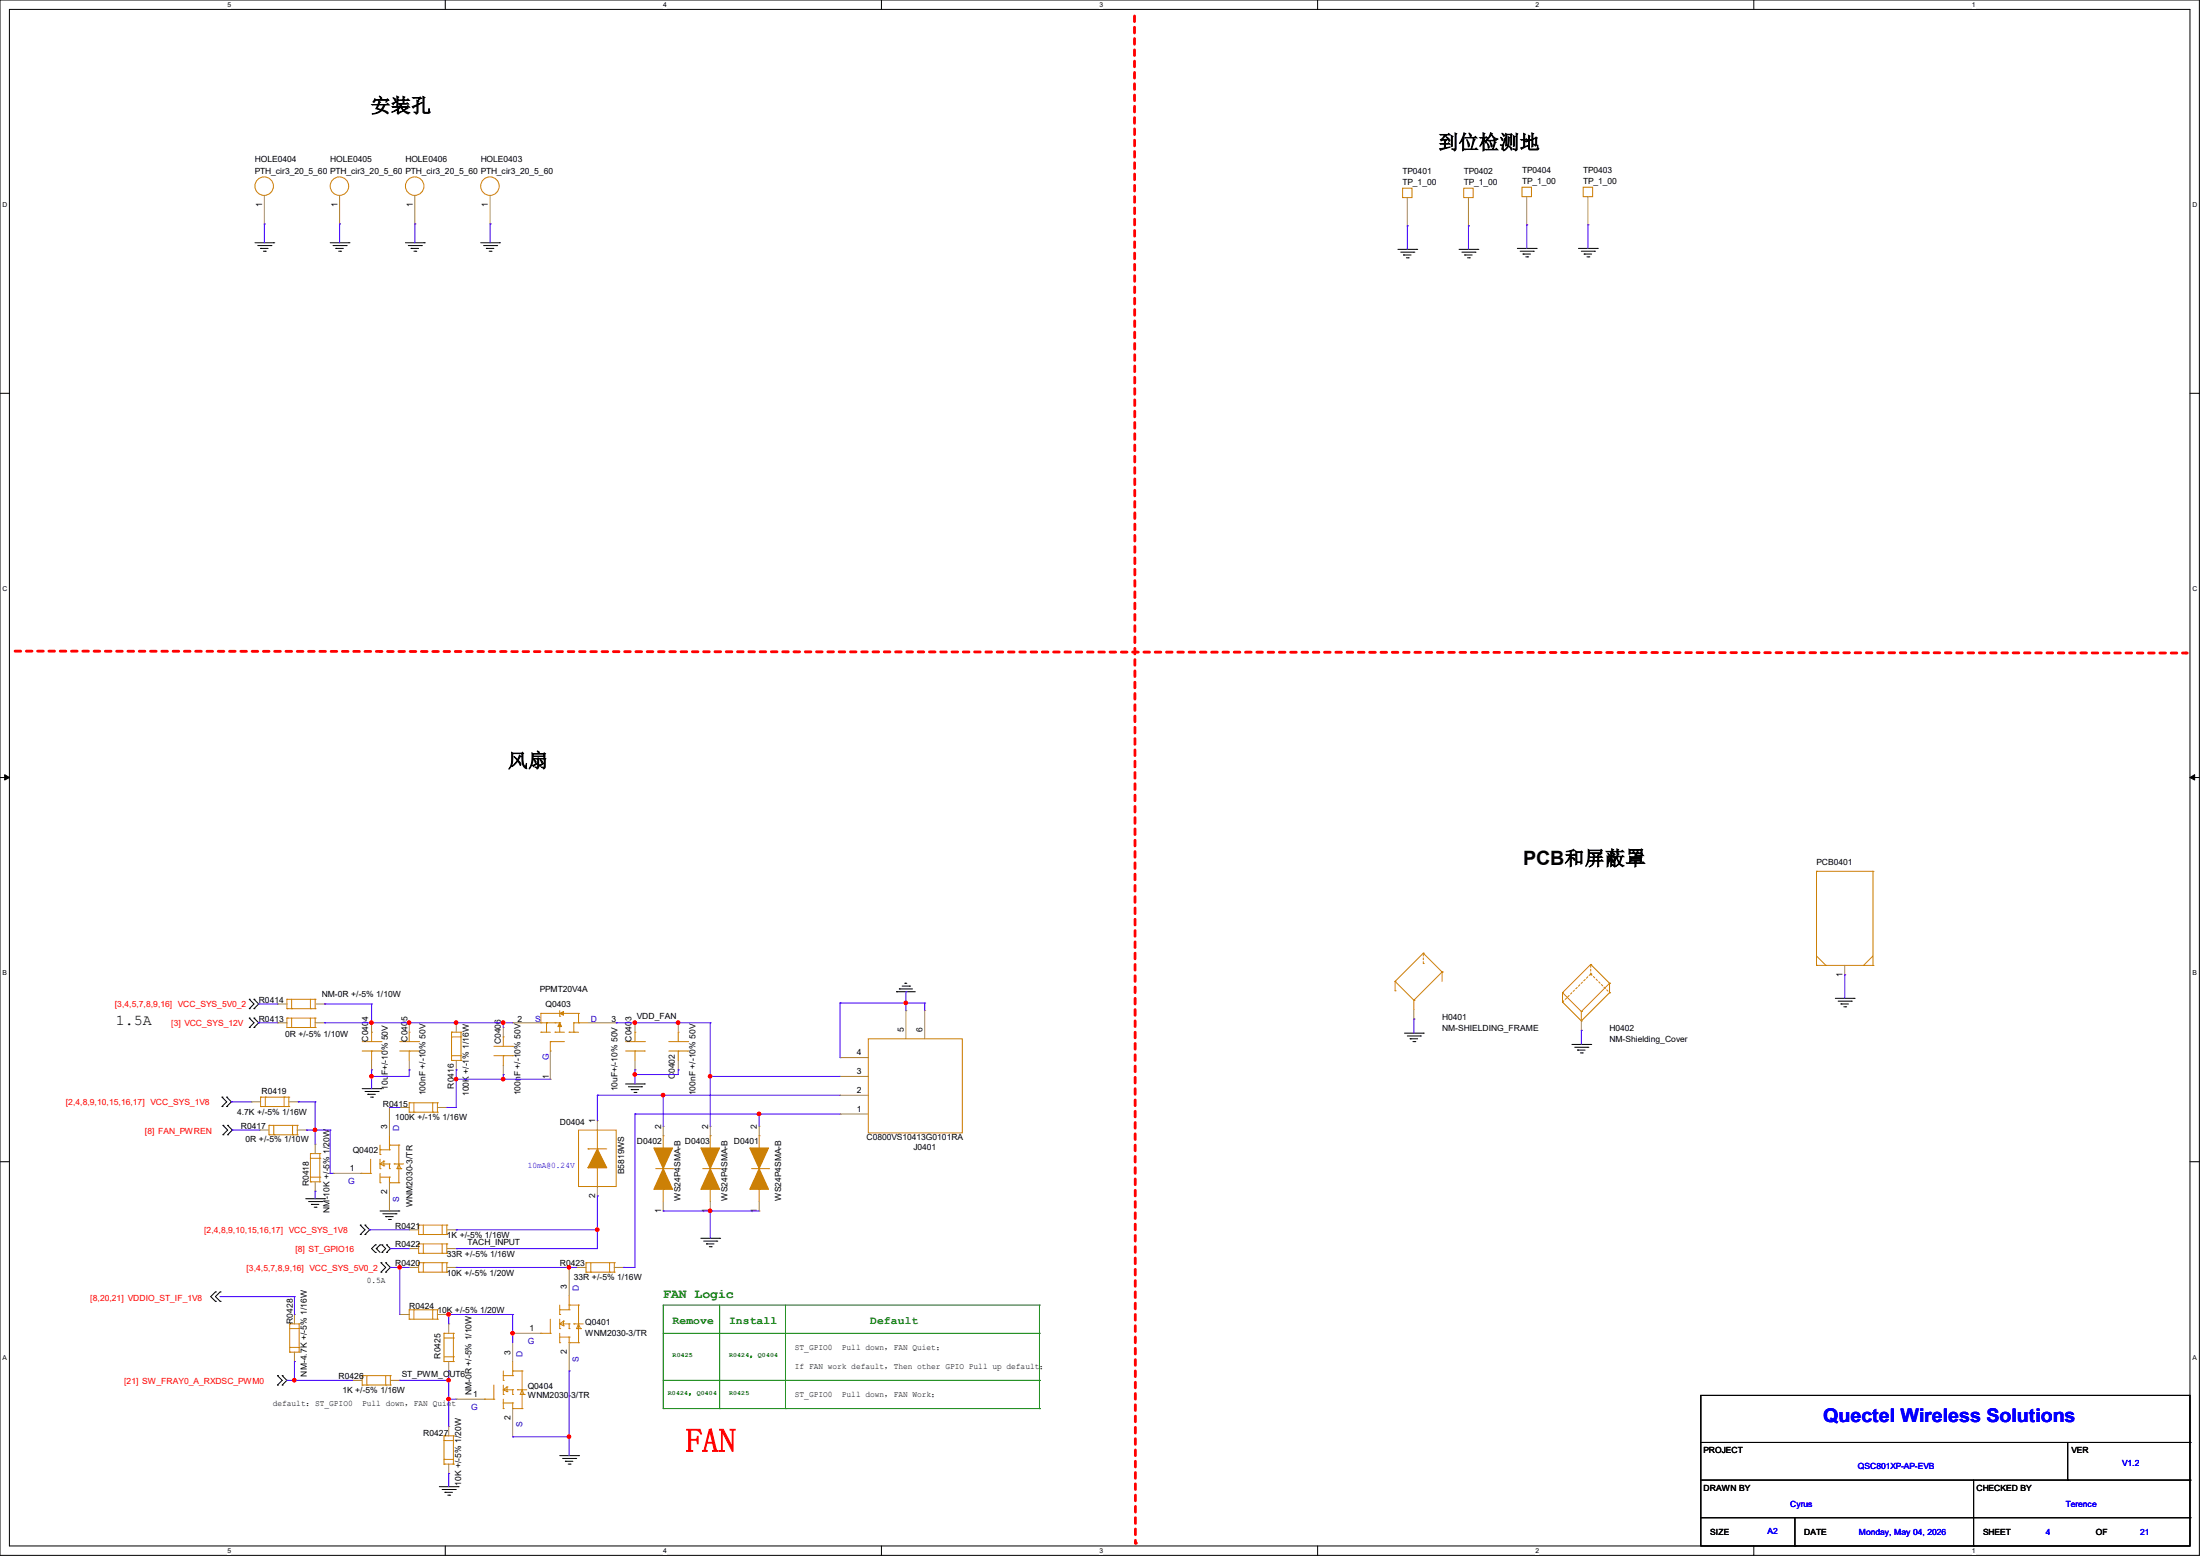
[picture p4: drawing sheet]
<svg xmlns="http://www.w3.org/2000/svg" width="297mm" height="210mm" viewBox="0 0 297 210" stroke-linecap="round" stroke-linejoin="round" font-family="sans-serif">
<path d="M0 0h296.9v209.9h-296.9zM1.3 1.3h294.4v207.4h-294.4z" fill="none" stroke="#000" stroke-width=".14"/>
<g fill="#fff">
<path d="M30.7 .1h.5v1h-.5z"/>
<path d="M30.7 208.8h.5v1h-.5z"/>
</g>
<path d="M60.1 0v1.3M60.1 208.7v1.2" fill="none" stroke="#000" stroke-width=".14"/>
<g fill="#fff">
<path d="M89.5 .1h.5v1h-.5z"/>
<path d="M89.5 208.8h.5v1h-.5z"/>
</g>
<path d="M119 0v1.3M119 208.7v1.2" fill="none" stroke="#000" stroke-width=".14"/>
<g fill="#fff">
<path d="M148.4 .1h.5v1h-.5z"/>
<path d="M148.4 208.8h.5v1h-.5z"/>
</g>
<path d="M177.9 0v1.3M177.9 208.7v1.2" fill="none" stroke="#000" stroke-width=".14"/>
<g fill="#fff">
<path d="M207.3 .1h.5v1h-.5z"/>
<path d="M207.3 208.8h.5v1h-.5z"/>
</g>
<path d="M236.8 0v1.3M236.8 208.7v1.2" fill="none" stroke="#000" stroke-width=".14"/>
<g fill="#fff">
<path d="M266.2 .1h.5v1h-.5z"/>
<path d="M266.2 208.8h.5v1h-.5z"/>
<path d="M.3 27.2h.7v1h-.7z"/>
<path d="M296 27.2h.6v1h-.6z"/>
<path d="M.3 79h.7v1h-.7z"/>
<path d="M296 79h.6v1h-.6z"/>
</g>
<path d="M0 53.1h1.3M295.7 53.1h1.2" fill="none" stroke="#000" stroke-width=".14"/>
<g fill="#fff">
<path d="M.3 130.9h.6v1h-.6z"/>
<path d="M296 130.9h.6v1h-.6z"/>
</g>
<path d="M0 104.9h1.3M295.7 104.9h1.2" fill="none" stroke="#000" stroke-width=".14"/>
<path d="M.6 104.6l.7 .3-.7 .4zM295.7 104.9l.6-.3v.7z" fill="#000" stroke="#000" stroke-width=".14"/>
<g fill="#fff">
<path d="M.3 182.7h.6v1h-.6z"/>
<path d="M296 182.7h.5v1h-.5z"/>
</g>
<path d="M0 156.8h1.3M295.7 156.8h1.2" fill="none" stroke="#000" stroke-width=".14"/>
<g fill="none" stroke="#008000" stroke-width=".14">
<path d="M89.5 180h50.8M97.2 176.1v14M106 176.1v14M140.3 176.1h.1M140.3 180h.1M140.3 176.1h-50.8v14M140.3 176.1v14M89.5 190.1h.1M89.5 186.3h50.8M89.5 190.1h50.8M97.2 190.1h.1M106 190.1h.1"/>
<path d="M140.3 190.1h.1M140.3 186.3h.1"/>
</g>
<path d="M153.2 2.2l.1 206.1" fill="none" stroke="#f00" stroke-width=".38" stroke-dasharray=".8 .8"/>
<circle cx="153.3" cy="208.3" r=".19" fill="#f00" stroke-dasharray=".8 .8"/>
<path d="M2 87.9l293.1 .2" fill="none" stroke="#f00" stroke-width=".38" stroke-dasharray=".8 .8"/>
<circle cx="295.1" cy="88.1" r=".19" fill="#f00" stroke-dasharray=".8 .8"/>
<g fill="none" stroke="#000" stroke-width=".14">
<path d="M34.4 32.8h2.6M34.8 33.1h1.8M35.2 33.5h.1M35.2 33.5h1M35.6 33.9h.2M35.8 33.9h.1M36.6 33.1h.1M37 32.8h.1M44.6 32.8h2.5M45 33.1h1.7M45.3 33.5h.1M45.3 33.5h1.1"/>
<path d="M45.7 33.9h.3M46 33.9h.1M46.7 33.1h.1M47.1 32.8h.1M54.7 32.8h2.6M55.1 33.1h1.8M55.5 33.5h.1M55.5 33.5h1M55.9 33.9h.2M56.1 33.9h.1M56.9 33.1h.1M57.3 32.8h.1"/>
<path d="M64.9 32.8h2.5M65.3 33.1h1.8M65.7 33.5h.1M65.7 33.5h1M66 33.9h.3M66.3 33.9h.1M67.1 33.1h.1M67.4 32.8h.1M188.7 33.7h2.6M189.1 34h1.8M189.5 34.4h.1M189.5 34.4h1"/>
<path d="M189.9 34.8h.2M190.1 34.8h.1M190.9 34h.1M191.3 33.7h.1M197 33.7h2.5M197.4 34h1.7M197.7 34.4h.1M197.7 34.4h1.1M198.1 34.8h.3M198.4 34.8h.1M199.1 34h.1M199.5 33.7h.1"/>
<path d="M204.9 33.5h2.5M205.2 33.9h1.8M205.6 34.3h.1M205.6 34.3h1M206 34.7h.2M206.2 34.7h.1M207 33.9h.1M207.4 33.5h.1M213.1 33.5h2.5M213.5 33.9h1.8M213.9 34.3h.1M213.9 34.3h1"/>
<path d="M214.2 34.7h.3M214.5 34.7h.1M215.3 33.9h.1M215.6 33.5h.1M33.7 137.4h.1M33.7 138.7h.1M33.7 134.9h.1M33.7 136.1h.1M33.7 137.4l.6 .6-.6 .7M33.7 134.9l.6 .6-.6 .6M34.3 138.7h.1M34.3 137.4h.1"/>
<path d="M34.3 136.1h.1M34.3 134.9h.1M34.3 137.4l.6 .6-.6 .7M34.3 134.9l.6 .6-.6 .6M121 133.9h.1M121 133.9h2.6M121.4 133.5h.1M121.4 133.5h1.8M121.8 133.1h1M122.2 132.7h.1M122.2 132.7h.2M122.8 133.1h.1"/>
<path d="M189.6 139.4h2.6M190 139.8h1.8M191.8 139.8h.1M192.2 139.4h.1M247.8 134.7h2.5M248.2 135.1h1.7M248.5 135.5h.1M248.5 135.5h1.1M248.9 135.9h.3M249.2 135.9h.1M249.9 135.1h.1M250.3 134.7h.1"/>
<path d="M30 148.1h.1M30 149.4h.1M30 148.1l.6 .6-.6 .7M30.1 151.9h.1M30.1 153.2h.1M30.1 151.9l.6 .6-.6 .7M30.6 149.4h.1M30.6 148.1h.1M30.6 148.1l.6 .6-.6 .7M30.7 153.2h.1M30.7 151.9h.1M30.7 151.9l.7 .6-.7 .7"/>
<path d="M48.9 146.9h2.5M49.3 147.3h1.8M49.7 147.7h.1M49.7 147.7h1M50 148.1h.3M50.3 148.1h.1M51.1 147.3h.1M51.4 146.9h.1M84.5 146.3h2.5M84.8 146.7h1.8M85.2 147.1h.1M85.2 147.1h1"/>
<path d="M85.6 147.4h.3M85.9 147.4h.1M86.6 146.7h.1M87 146.3h.1M190.4 140.2h.1M190.4 140.2h1M190.8 140.6h.2M191 140.6h.1M212.2 141h2.6M212.6 141.4h1.8M213 141.7h.1M213 141.7h1"/>
<path d="M213.4 142.1h.2M213.6 142.1h.1M214.4 141.4h.1M214.8 141h.1M29.1 174.4h.1M29.1 175.6h.1M29.1 174.4l-.7 .6 .7 .6M29.7 174.4h.1M29.7 175.6h.1M29.7 174.4l-.6 .6 .6 .6M41.3 161.8h2.5M41.7 162.2h1.7"/>
<path d="M42 162.6h.1M42 162.6h1.1M42.4 162.9h.3M42.7 162.9h.1M43.4 162.2h.1M43.8 161.8h.1M48.6 165.4h.1M48.6 166.6h.1M48.6 165.4l.7 .6-.7 .6M49.3 166.6h.1M49.3 165.4h.1M49.3 165.4l.6 .6-.6 .6"/>
<path d="M50.7 169h.1M50.7 168h.1M50.7 168l-.5 .5 .5 .5M50.8 168.5h.1M50.8 168.5l.5 .5M51.3 168h.1M51.3 163.4h2.5M51.3 168l-.5 .5M51.4 170.4h.1M51.4 171.7h.1M51.4 170.4l.7 .7-.7 .6M51.6 168h.1"/>
<path d="M51.6 169h.1M51.6 168l.5 .5-.5 .5M51.7 163.8h1.8M52.1 164.2h.1M52.1 171.7h.1M52.1 170.4h.1M52.1 164.2h1M52.1 170.4l.6 .7-.6 .6M52.2 168h.1M52.2 169h.1M52.2 168l.5 .5-.5 .5M52.5 164.6h.2"/>
<path d="M52.7 164.6h.1M53.5 163.8h.1M53.8 163.4h.1M94.6 167.1h2.6M95 167.5h1.8M95.4 167.9h.1M95.4 167.9h1M95.8 168.3h.2M96 168.3h.1M96.8 167.5h.1M97.2 167.1h.1M37.5 185.7h.1"/>
<path d="M37.5 186.9h.1M37.5 185.7l.6 .6-.6 .6M38.1 186.9h.1M38.1 185.7h.1M38.1 185.7l.6 .6-.6 .6M75.6 196.5h2.5M75.9 196.8h1.8M76.3 197.2h.1M76.3 197.2h1M76.7 197.6h.3M77 197.6h.1M77.7 196.8h.1"/>
<path d="M78.1 196.5h.1M229.6 188.3h66.1v20.4h-66.1zM229.6 194.7h66.1M229.6 199.8h66.1M266.4 199.8v8.9M279.1 199.8h.1M279.1 194.7v5.1M295.7 194.7h.1M295.7 199.8h.1M59.3 200.7h2.5M59.7 201h1.8M60.1 201.4h.1"/>
<path d="M60.1 201.4h1M60.5 201.8h.2M60.7 201.8h.1M61.5 201h.1M61.8 200.7h.1M229.6 204.9h66.1M242.3 208.7h.1M242.3 204.9v3.8M266.4 208.7h.1M295.7 204.9h.1"/>
</g>
<g fill="none" stroke="#cc8006" stroke-width=".14">
<path d="M189.4 25.4h1.2v1.3h-1.2zM197.6 25.4h1.3v1.3h-1.3zM205.5 25.3h1.3v1.2h-1.3zM213.7 25.3h1.3v1.2h-1.3zM245.2 117.6h.1M245.2 117.6v12.7M245.2 117.6h7.7M252.9 117.6h.1M252.9 117.6v12.7M38.7 136.1h.1M38.7 134.9h.1M38.7 138.7h.1"/>
<path d="M38.7 137.4h.1M38.7 134.9v1.2M38.7 137.4v1.3M38.7 136.1h3.8M38.7 134.9h3.8M38.7 138.7h3.8M38.7 137.4h3.8M39.4 136.1h.1M39.4 138.7h.1M39.4 134.9v1.2M39.4 137.4v1.3M41.9 136.1h.1"/>
<path d="M41.9 138.7h.1M41.9 134.9v1.2M41.9 137.4v1.3M42.5 136.1h.1M42.5 134.9h.1M42.5 138.7h.1M42.5 137.4h.1M42.5 134.9v1.2M42.5 137.4v1.3M50.2 139.3h.1M50.2 139.3v1.3M55.2 139.3h.1"/>
<path d="M55.2 139.3v1.3M61 139.3h.1M61 139.3h1.2M61 139.3v3.8M61 140h1.2M62.2 139.3h.1M62.2 140h.1M62.2 139.3v3.8M67.9 140h.1M67.9 140v1.2M73 139.3h.1M73 138h.1"/>
<path d="M73 136.8h.1M73 138h2.6M73 139.3h1.3M73 136.8v1.2M73 136.8h5.1M73.8 138h.1M73.8 138v1.3M74.9 138h.1M74.9 139.3h.1M74.9 139.3h1.3M75.6 138h.1M75.6 137.2h.1"/>
<path d="M75.6 136.4v.8M75.6 138v1.3M76.8 139.3h.1M76.8 139.3h1.3M77.5 138h.1M77.5 139.3h.1M77.5 138h1.9M77.5 138v1.3M78.1 136.8h.1M78.1 138h.1M78.1 136.8v1.2M85.7 139.3h.1"/>
<path d="M85.7 139.3v1.3M91.6 139.3h.1M91.6 139.3v1.3M188.3 132.5h.1M188.3 133.7h.1M188.3 132.5l2.6 2.5M188.3 132.5v1.2M190.9 135h.1M190.9 135v1.3M192.2 128.7h.1M192.2 128.7l-3.9 3.8M192.2 128.7l2.5 2.5"/>
<path d="M194.7 131.2h.1M194.7 131.2l-3.8 3.8M194.7 131.2v1.3M210.9 134h.1M210.9 135.3h.1M210.9 134l2.6 2.5M210.9 134v1.3M210.9 135.3l2.6 2.5M213.5 136.5h.1M213.5 137.8h.1M213.5 136.5v1.3M214.8 130.2h.1"/>
<path d="M214.8 130.2l-3.9 3.8M214.8 130.2l2.5 2.5M217.3 132.7h.1M217.3 134h.1M217.3 132.7l-3.8 3.8M217.3 134l-3.8 3.8M217.3 132.7v1.3M245.2 130.3h.1M245.2 130.3h7.7M245.2 129l1.3 1.3M246.5 130.3h.1M251.6 130.3h.1"/>
<path d="M252.9 130.3h.1M252.9 129l-1.3 1.3M35.2 148.1h.1M35.2 149.4h.1M35.2 148.1h3.8M35.2 148.1v1.3M35.2 149.4h3.8M35.8 148.1h.1M35.8 148.1v1.3M36.3 153.2h.1M36.3 151.9h.1M36.3 151.9v1.3"/>
<path d="M36.3 153.2h3.8M36.3 151.9h3.8M37 153.2h.1M37 151.9v1.3M38.4 148.1h.1M38.4 148.1v1.3M39 148.1h.1M39 149.4h.1M39 148.1v1.3M39.5 153.2h.1M39.5 151.9v1.3M40.1 153.2h.1"/>
<path d="M40.1 151.9h.1M40.1 151.9v1.3M41.9 155.7h.1M41.9 159.5h.1M41.9 155.7v3.8M41.9 158.9h1.3M41.9 159.5h1.3M41.9 155.7h1.3M41.9 156.3h1.3M43.2 159.5h.1M43.2 155.7h.1M43.2 158.9h.1"/>
<path d="M43.2 156.3h.1M43.2 155.7v3.8M48.8 158.4h.1M48.8 158.4h1.2M48.9 140.6h2.5M48.9 141.9h2.5M50 158.4h.1M50 156.5v1.9M50.2 141.9h.1M50.2 141.9v1.2M51.3 155.2h.1M51.3 155.8h.1"/>
<path d="M51.3 159.6h.1M51.3 157.7h.1M51.3 157.1h.1M51.3 157.1h1.3M51.3 155.2h1.3M51.3 154.6v1.2M51.3 156.5v1.2M51.3 158.4v1.2M51.3 158.9h1.3M51.3 157.1l.5 .3M51.4 141.9h.1M51.4 140.6h.1"/>
<path d="M51.8 157.4h.1M51.8 156.7h.1M51.8 156.7v.7M51.8 156.7l-.5 .4M52.6 155.2h.1M52.6 157.1h.1M52.6 157.7h.1M52.6 158.9h.1M52.6 159.6h.1M52.6 154.6h.1M52.6 153.3v1.9M52.6 157.1v.6"/>
<path d="M52.6 158.9v.7M52.6 159.6h1.2M52.6 154.6h1.2M53.2 157.1h.1M53.2 157.1h1.3M53.6 157.7h.1M53.6 157.7h.5M53.6 157.7l.2-.6 .3 .6M53.8 159.6h.1M53.8 154.6h.1M53.8 154.6v5M54 140.6h2.5"/>
<path d="M54 141.9h2.5M54.1 157.7h.1M55.2 150.1h.1M55.2 148.8h.1M55.2 141.9h.1M55.2 141.9v1.2M55.2 148.8v1.3M55.2 150.1h3.9M55.2 148.8h3.9M55.9 150.1h.1M55.9 148.8v1.3M56.5 141.9h.1"/>
<path d="M56.5 140.6h.1M58.4 150.1h.1M58.4 148.8v1.3M59.1 150.1h.1M59.1 148.8h.1M59.1 148.8v1.3M61 143.1h.1M61 142.5h1.2M61 143.1h1.2M62.2 143.1h.1M62.2 142.5h.1M66.7 142.5h2.5"/>
<path d="M66.7 141.2h2.5M67.9 142.5h.1M67.9 142.5v1.3M69.2 142.5h.1M69.2 141.2h.1M74.3 140.6h.1M74.3 141.9h.1M74.3 140.6h1.9M74.3 140.6v1.3M78.1 152.5h5.1v7.6h-5.1zM79.4 157.6h.1M79.4 155.1h.1"/>
<path d="M79.4 157.6h2.5M79.4 155.1h2.5M80.6 155.1h.1M80.6 152.5v2.6M80.6 157.6v2.5M84.5 140.6h2.5M84.5 141.9h2.5M85.7 141.9h.1M85.7 141.9v1.2M87 141.9h.1M87 140.6h.1M88.5 157.7h2.3"/>
<path d="M89.5 153.3h.1M89.5 153.3v1.6M90.3 140.6h2.5M90.3 141.9h2.5M90.8 157.7h.1M91.6 141.9h.1M91.6 141.9v1.2M92.8 141.9h.1M92.8 140.6h.1M94.9 157.7h2.3M95.9 153.3h.1M95.9 153.3v1.6"/>
<path d="M97.2 157.7h.1M101.5 157.7h2.3M102.5 153.3h.1M102.5 153.3v1.6M103.8 157.7h.1M117.2 140.2h12.7v12.7h-12.7zM39.1 178.7h.1M39.1 178.7h1.3M39.1 179.3h1.3M39.1 178.7v3.8M40.4 178.7h.1M40.4 179.3h.1"/>
<path d="M40.4 178.7v3.8M55.2 176.8h.1M55.2 178.1h.1M55.2 176.8h3.9M55.2 176.8v1.3M55.2 178.1h3.9M55.9 176.8h.1M55.9 176.8v1.3M56.5 169.2h.1M56.5 167.9h.1M56.5 170.4h.1M56.5 171.7h.1"/>
<path d="M56.5 166.6h.1M56.5 165.4h.1M56.5 165.4v1.2M56.5 167.9v1.3M56.5 170.4v1.3M56.5 169.2h3.8M56.5 167.9h3.8M56.5 170.4h3.8M56.5 171.7h3.8M56.5 166.6h3.8M56.5 165.4h3.8M57.1 169.2h.1"/>
<path d="M57.1 170.4h.1M57.1 166.6h.1M57.1 165.4v1.2M57.1 167.9v1.3M57.1 170.4v1.3M58.4 176.8h.1M58.4 176.8v1.3M59.1 176.8h.1M59.1 178.1h.1M59.1 176.8v1.3M59.7 169.2h.1M59.7 170.4h.1"/>
<path d="M59.7 166.6h.1M59.7 165.4v1.2M59.7 167.9v1.3M59.7 170.4v1.3M59.9 180h.1M59.9 180h1.3M59.9 180v3.8M60.3 169.2h.1M60.3 167.9h.1M60.3 170.4h.1M60.3 171.7h.1M60.3 166.6h.1"/>
<path d="M60.3 165.4h.1M60.3 165.4v1.2M60.3 167.9v1.3M60.3 170.4v1.3M61.2 180h.1M61.2 180v3.8M73 180h.1M73 180h1.3M74.3 180h.1M74.3 178.1v1.9M75.6 176.8h.1M75.6 177.4h.1"/>
<path d="M75.6 179.3h.1M75.6 178.7h.1M75.6 176.8h1.2M75.6 176.1v1.3M75.6 178.1v1.2M75.6 180v1.2M75.6 178.7h1.2M75.6 178.7l.5 .2M76.1 178.9h.1M76.1 178.3h.1M76.1 178.3v.6M76.1 178.3l-.5 .4"/>
<path d="M76.8 176.8h.1M76.8 178.7h.1M76.8 179.3h.1M76.8 176.1h.1M76.8 174.9v1.9M76.8 178.7v.6M76.8 176.1h1.3M77.5 178.7h.1M77.5 178.7h1.2M77.9 179.3h.1M77.9 179.3l.2-.6 .3 .6M77.9 179.3h.5"/>
<path d="M78.1 176.1h.1M78.1 176.1v5.1M78.4 179.3h.1M79.1 171.7h.1M79.1 170.4h.1M79.1 170.4h3.8M79.1 171.7h3.8M79.1 170.4v1.3M79.8 171.7h.1M79.8 170.4v1.3M80.6 160.1h.1M82.3 171.7h.1"/>
<path d="M82.3 170.4v1.3M82.9 171.7h.1M82.9 170.4h.1M82.9 170.4v1.3M89.5 160.5h.1M89.5 160.5v1.7M95.9 160.5h.1M95.9 160.5v1.7M102.5 160.5h.1M102.5 160.5v1.7M39.1 182.5h.1M39.1 182.5h1.3"/>
<path d="M39.1 181.9h1.3M40.4 182.5h.1M40.4 181.9h.1M48.9 186.9h.1M48.9 185.7h.1M48.9 185.7v1.2M48.9 186.9h3.8M48.9 185.7h3.8M49.5 186.9h.1M49.5 185.7v1.2M52.1 186.9h.1M52.1 185.7v1.2"/>
<path d="M52.7 186.9h.1M52.7 185.7h.1M52.7 185.7v1.2M59.9 183.8h.1M59.9 193.8h.1M59.9 197.6h.1M59.9 194.4h.1M59.9 197h.1M59.9 183.8h1.3M59.9 193.8v3.8M59.9 183.1h1.3M59.9 180.6h1.3"/>
<path d="M59.9 193.8h1.3M59.9 197.6h1.3M59.9 194.4h1.3M59.9 197h1.3M61.2 183.8h.1M61.2 183.1h.1M61.2 180.6h.1M61.2 197.6h.1M61.2 193.8h.1M61.2 193.8v3.8M65.4 188.8h.1M65.4 188.8h1.3"/>
<path d="M66.7 188.8h.1M66.7 186.9v1.9M67.9 185.7h.1M67.9 186.3h.1M67.9 190.1h.1M67.9 188.2h.1M67.9 187.6h.1M67.9 185v1.3M67.9 186.9v1.3M67.9 188.8v1.3M67.9 185.7h1.3M67.9 187.6h1.3"/>
<path d="M67.9 189.4h1.3M67.9 187.6l.6 .2M68.5 187.8h.1M68.5 187.2h.1M68.5 187.2v.6M68.5 187.2l-.6 .4M69.2 185.7h.1M69.2 187.6h.1M69.2 188.2h.1M69.2 189.4h.1M69.2 190.1h.1M69.2 185h.1"/>
<path d="M69.2 183.8v1.9M69.2 187.6v.6M69.2 189.4v.7M69.2 190.1h1.3M69.2 185h1.3M69.8 187.6h.1M69.8 187.6h1.3M70.2 188.2h.1M70.2 188.2l.3-.6 .2 .6M70.2 188.2h.5M70.5 190.1h.1M70.5 185h.1"/>
<path d="M70.5 185v5.1M70.7 188.2h.1M75.6 181.2h.1M75.6 180.5h1.2M76.8 180.5h.1M76.8 181.2h.1M76.8 180.5v.7M76.8 181.2h1.3M78.1 181.2h.1"/>
<circle cx="35.7" cy="25.1" r="1.25"/>
<circle cx="45.8" cy="25.1" r="1.25"/>
<circle cx="56" cy="25.1" r="1.25"/>
<circle cx="66.1" cy="25.1" r="1.25"/>
</g>
<path d="M192.2 128.8v1.2M192.2 130h.1M210.9 135.3l3.9-3.9M214.8 130.3v1.3M214.8 131.6h.1M214.8 131.4h.1M214.8 131.4l2.5 2.6M217.3 134h.1" fill="none" stroke="#cc8006" stroke-width=".14" stroke-dasharray=".3"/>
<g fill="none" stroke="#a84" stroke-width=".14">
<path d="M35.7 30.2h.1M35.7 26.4v3.8M45.8 30.2h.1M45.8 26.4v3.8M56 30.2h.1M56 26.4v3.8M66.2 30.2h.1M66.2 26.4v3.8M190 30.5h.1M190 26.7v3.8M198.2 30.5h.1M198.2 26.7v3.8"/>
<path d="M206.1 30.4h.1M206.1 26.5v3.9M214.4 30.4h.1M214.4 26.5v3.9M37.5 135.5h.1M37.5 138h.1M37.5 138h1.2M37.5 135.5h1.2M42.5 138h1.3M42.5 135.5h1.3M43.8 135.5h.1M43.8 138h.1"/>
<path d="M50.2 138h.1M50.2 138v1.3M55.2 138h.1M55.2 138v1.3M61.6 138h.1M61.6 138v1.3M67.9 138.7h.1M67.9 138.7v1.3M69.2 138h.1M69.2 138h3.8M79.4 138h3.8M83.2 138h.1"/>
<path d="M85.7 138h.1M85.7 138v1.3M91.6 138h.1M91.6 138v1.3M122.3 136.4h.1M122.3 136.4v3.8M124.8 136.4h.1M124.8 136.4v3.8M190.9 137.5h.1M190.9 136.3v1.2M213.5 139.1h.1M213.5 137.8v1.3"/>
<path d="M249 131.6h.1M249 130.3v1.3M33.9 148.7h.1M33.9 148.7h1.3M35.1 152.5h.1M35.1 152.5h1.2M39 148.7h1.3M40.1 152.5h1.3M40.3 148.7h.1M41.4 152.5h.1M42.5 154.4h.1M42.5 154.4v1.3"/>
<path d="M42.5 159.5v1.3M45 158.4h.1M45 158.4h3.8M50.2 144.4h.1M50.2 143.1v1.3M52.6 149.5h.1M52.6 149.5v3.8M52.6 159.6v3.8M54 149.5h.1M54 149.5h1.2M55.2 144.4h.1M55.2 143.1v1.3"/>
<path d="M59.1 149.5h1.2M60.3 149.5h.1M61.6 144.4h.1M61.6 143.1v1.3M67.9 145h.1M67.9 143.8v1.2M74.3 145.7h.1M74.3 141.9v3.8M80.6 151.3h.1M80.6 151.3v1.2M85.7 144.4h.1M85.7 143.1v1.3"/>
<path d="M89.5 152h.1M89.5 152v1.3M91.6 144.4h.1M91.6 143.1v1.3M95.9 152h.1M95.9 152v1.3M102.5 152h.1M102.5 152v1.3M113.4 150.4h.1M113.4 147.8h.1M113.4 145.3h.1M113.4 142.7h.1"/>
<path d="M113.4 150.4h3.8M113.4 147.8h3.8M113.4 145.3h3.8M113.4 142.7h3.8M39.8 177.4h.1M39.8 177.4v1.3M42.5 160.8h.1M52.6 163.4h.1M54 177.4h.1M54 177.4h1.2M55.2 168.5h.1M55.2 171.1h.1"/>
<path d="M55.2 166h.1M55.2 168.5h1.3M55.2 171.1h1.3M55.2 166h1.3M59.1 177.4h1.2M60.3 177.4h.1M60.3 168.5h1.3M60.3 171.1h1.3M60.3 166h1.3M60.6 178.7h.1M60.6 178.7v1.3M61.6 168.5h.1"/>
<path d="M61.6 171.1h.1M61.6 166h.1M69.2 180h.1M69.2 180h3.8M69.2 180v3.8M76.8 171.1h.1M76.8 171.1v3.8M77.9 171.1h.1M77.9 171.1h1.2M80.6 161.4h.1M80.6 160.1v1.3M82.9 171.1h1.3"/>
<path d="M84.2 171.1h.1M89.5 163.4h.1M89.5 162.2v1.2M95.9 163.4h.1M95.9 162.2v1.2M102.5 163.4h.1M102.5 162.2v1.2M39.8 183.8h.1M39.8 182.5v1.3M47.6 186.3h.1M47.6 186.3h1.3M52.7 186.3h1.3"/>
<path d="M54 186.3h.1M60.6 185h.1M60.6 192.5h.1M60.6 198.9h.1M60.6 183.8v1.2M60.6 192.5v1.3M60.6 197.6v1.3M61.6 188.8h.1M61.6 188.8h3.8M69.2 193.9h.1M69.2 190.1v3.8M76.8 185h.1"/>
<path d="M76.8 181.2v3.8"/>
</g>
<g fill="#cc8006" stroke="#cc8006" stroke-width=".14">
<path d="M95.9 157.7l1.3 2.8h-2.6z" fill-rule="evenodd"/>
<path d="M94.6 154.9h2.6l-1.3 2.8z" fill-rule="evenodd"/>
<path d="M75.6 138l.2 .6h-.5z" fill-rule="evenodd"/>
<path d="M75.6 136.8l.5-.3v.5z" fill-rule="evenodd"/>
<path d="M102.5 157.7l1.3 2.8h-2.6z" fill-rule="evenodd"/>
<path d="M101.2 154.9h2.6l-1.3 2.8z" fill-rule="evenodd"/>
<path d="M89.5 157.7l1.3 2.8h-2.5z" fill-rule="evenodd"/>
<path d="M88.3 154.9h2.5l-1.3 2.8z" fill-rule="evenodd"/>
<path d="M80.6 155.1l1.3 2.5h-2.5z" fill-rule="evenodd"/>
</g>
<g fill="none" stroke="#4200ff" stroke-width=".14">
<path d="M35.7 30.2h.1M35.7 30.2v2.6M45.8 30.2h.1M45.8 30.2v2.6M56 30.2h.1M56 30.2v2.6M66.2 30.2h.1M66.2 30.2v2.6M190 30.5h.1M190 30.5v3.2M198.2 30.5h.1M198.2 30.5v3.2"/>
<path d="M206.1 30.4h.1M206.1 30.4v3.1M214.4 30.4h.1M214.4 30.4v3.1M34.9 135.5h.1M34.9 138h.1M34.9 135.5h2.6M34.9 138h2.6M43.8 135.5h.1M43.8 138h.1M43.8 135.5h6.4M43.8 138h25.4"/>
<path d="M50.2 135.5h.1M50.2 138h.1M50.2 135.5v2.5M55.2 138h.1M61.6 138h.1M67.9 138h.1M67.9 138v.7M83.2 138h.1M83.2 138h12.7M85.7 138h.1M91.6 138h.1M95.9 138h.1"/>
<path d="M95.9 138v14M113.4 135.4h.1M113.4 135.4h11.4M113.4 135.4v7.3M122.3 135.4h.1M122.3 133.9h.1M122.3 133.9v2.5M124.8 135.4h.1M124.8 135.4v1M190.9 137.5h.1M190.9 137.5v1.9M213.5 139.1h.1"/>
<path d="M213.5 139.1v1.9M249 131.6h.1M249 131.6v3.1M31.2 148.7h.1M31.2 148.7h2.7M31.4 152.5h.1M31.4 152.5h3.7M40.3 148.7h.1M40.3 148.7h2.2M41.4 152.5h.1M41.4 152.5h3.2M42.5 148.7h.1"/>
<path d="M42.5 152.5h.1M42.5 148.7v5.7M44.6 152.5h.1M44.6 158.4h.1M44.6 152.5v5.9M44.6 158.4h.4M50.2 145.3h.1M50.2 144.4h.1M50.2 144.4v2.5M52.6 149.5h.1M52.6 149.5h1.4M55.2 144.4h.1"/>
<path d="M55.2 144.4v.9h-5M60.3 149.5h.1M61.6 144.4h.1M61.6 145.7h.1M61.6 144.4v5.1h-1.3M61.6 145.7h12.7M67.9 145.7h.1M67.9 145h.1M67.9 145v.7M80.6 147.8h.1M80.6 147.8v3.5M80.6 147.8h32.8"/>
<path d="M85.7 145h.1M85.7 144.4h.1M85.7 150.4h.1M85.7 144.4v1.9M85.7 150.4v20.7h-1.5M85.7 150.4h27.7M89.5 147.8h.1M89.5 147.8v4.2M91.6 144.4h.1M91.6 144.4v.6h-5.9M95.9 145.3h.1M95.9 145.3h17.5"/>
<path d="M102.5 150.4h.1M102.5 150.4v1.6M29.7 175h.1M29.7 175h10.1M39.8 175h.1M39.8 175v2.4M42.5 160.8h.1M42.5 160.8v1M49.9 166h.1M49.9 166h5.3M52.7 168.5h.1M52.7 171.1h.1"/>
<path d="M52.7 168.5h2.5M52.7 171.1h2.5M54 171.1h.1M54 171.1v6.3M60.3 177.4h.1M60.3 177.4h8.9M60.6 177.4h.1M60.6 177.4v1.3M61.6 166h.1M61.6 168.5h.1M61.6 171.1h.1M61.6 166h19"/>
<path d="M61.6 171.1h16.3M69.2 177.4h.1M69.2 180h.1M69.2 177.4v3.8M76.8 171.1h.1M80.6 166h.1M80.6 161.4h.1M80.6 161.4v7.1h-19M84.2 171.1h.1M89.5 163.4h.1M89.5 163.4h13M95.9 163.4h.1"/>
<path d="M95.9 163.4v3.7M38.7 186.3h.1M38.7 186.3h8.9M39.8 183.8h.1M39.8 186.3h.1M39.8 183.8v2.5M54 186.3h.1M54 186.3h6.6M60.6 185h.1M60.6 198.9h.1M60.6 186.3h.1M60.6 188.8h.1"/>
<path d="M60.6 185v7.5M60.6 198.9v1.8M60.6 188.8h1M69.2 193.9h.1M69.2 193.9h7.6M76.8 185h.1M76.8 193.9h.1M76.8 185v11.5"/>
</g>
<g fill="#f00" stroke="#f00" stroke-width=".14">
<circle cx="50.1" cy="138" r=".23"/>
<circle cx="61.6" cy="138" r=".23"/>
<circle cx="55.2" cy="138" r=".23"/>
<circle cx="91.5" cy="138" r=".23"/>
<circle cx="61.6" cy="145.6" r=".23"/>
<circle cx="95.9" cy="145.3" r=".23"/>
<circle cx="89.5" cy="147.8" r=".23"/>
<circle cx="102.5" cy="150.3" r=".23"/>
<circle cx="80.6" cy="166" r=".23"/>
<circle cx="54" cy="171" r=".23"/>
<circle cx="76.8" cy="171" r=".23"/>
<circle cx="60.6" cy="177.4" r=".23"/>
<circle cx="60.6" cy="186.3" r=".23"/>
<circle cx="122.3" cy="135.4" r=".23"/>
<circle cx="95.9" cy="163.4" r=".23"/>
<circle cx="67.9" cy="145.6" r=".23"/>
<circle cx="67.9" cy="138" r=".23"/>
<circle cx="85.7" cy="138" r=".23"/>
<circle cx="69.2" cy="179.9" r=".23"/>
<circle cx="76.8" cy="193.9" r=".23"/>
<circle cx="60.6" cy="188.8" r=".23"/>
<circle cx="39.7" cy="186.3" r=".23"/>
<circle cx="85.7" cy="145" r=".23"/>
<circle cx="50.1" cy="145.3" r=".23"/>
<circle cx="42.5" cy="152.5" r=".23"/>
</g>
<text font-size="4.4" fill="#f00" x="92.6" y="196">FAN</text>
<g font-size="2.7">
<text x="50" y="15.2">安装孔</text>
<text x="194.2" y="20.1">到位检测地</text>
<text x="68.6" y="103.5">风扇</text>
<text x="205.6" y="116.8">PCB和屏蔽罩</text>
</g>
<text font-size="2.5" fill="#00f" x="246.1" y="192">Quectel Wireless Solutions</text>
<text font-size="2" x="15.6" y="138.3">1.5A</text>
<text font-size="1.8" fill="#008000" x="89.5" y="175.1">FAN Logic</text>
<g font-size="1.5" fill="#008000">
<text x="90.8" y="178.7">Remove</text>
<text x="98.4" y="178.7">Install</text>
<text x="117.5" y="178.7">Default</text>
</g>
<g font-size="1.1">
<text x="34.4" y="21.9">HOLE0404</text>
<text x="34.4" y="23.5">PTH_cir3_20_5_60 PTH_cir3_20_5_60 PTH_cir3_20_5_60 PTH_cir3_20_5_60</text>
<text x="44.6" y="21.9">HOLE0405</text>
<text x="54.7" y="21.9">HOLE0406</text>
<text x="64.9" y="21.9">HOLE0403</text>
<text x="189.4" y="23.5">TP0401</text>
<text x="197.6" y="23.5">TP0402</text>
<text x="205.5" y="23.3">TP0404</text>
<text x="213.7" y="23.3">TP0403</text>
<text x="35.4" y="27.9" transform="rotate(-90 35.4 27.9)">1</text>
<text x="45.6" y="27.9" transform="rotate(-90 45.6 27.9)">1</text>
<text x="55.7" y="27.9" transform="rotate(-90 55.7 27.9)">1</text>
<text x="65.9" y="27.9" transform="rotate(-90 65.9 27.9)">1</text>
<text x="189.4" y="25">TP_1_00</text>
<text x="197.6" y="25">TP_1_00</text>
<text x="205.5" y="24.9">TP_1_00</text>
<text x="213.7" y="24.9">TP_1_00</text>
<text x="245.2" y="116.8">PCB0401</text>
<text x="248.8" y="131.8" transform="rotate(-90 248.8 131.8)">1</text>
<text x="34.9" y="135.3">R0414</text>
<text x="34.9" y="137.9">R0413</text>
<text x="43.4" y="134.6">NM-0R +/-5% 1/10W</text>
<text x="69.8" y="137.9">2</text>
<text x="72.9" y="133.9">PPMT20V4A</text>
<text x="73.7" y="135.9">Q0403</text>
<text x="82.5" y="137.9">3</text>
<text x="86" y="137.6">VDD_FAN</text>
<text x="194.7" y="137.6">H0401</text>
<text x="38.5" y="139.9">0R +/-5% 1/10W</text>
<text x="49.7" y="140.6" transform="rotate(-90 49.7 140.6)">C0404</text>
<text x="55" y="140.6" transform="rotate(-90 55 140.6)">C0405</text>
<text x="67.6" y="141" transform="rotate(-90 67.6 141)">C0406</text>
<text x="85.3" y="140.6" transform="rotate(-90 85.3 140.6)">C0403</text>
<text x="115.7" y="142.5">4</text>
<text x="122" y="139.3" transform="rotate(-90 122 139.3)">5</text>
<text x="124.5" y="139.3" transform="rotate(-90 124.5 139.3)">6</text>
<text x="194.7" y="139.2">NM-SHIELDING_FRAME</text>
<text x="217.3" y="139.2">H0402</text>
<text x="217.3" y="140.7">NM-Shielding_Cover</text>
<text x="35.3" y="147.7">R0419</text>
<text x="51.7" y="149.4">R0415</text>
<text x="52.4" y="147.1" transform="rotate(-90 52.4 147.1)">10uF+/-10% 50V</text>
<text x="57.4" y="147.8" transform="rotate(-90 57.4 147.8)">100nF +/-10% 50V</text>
<text x="61.3" y="146.9" transform="rotate(-90 61.3 146.9)">R0416</text>
<text x="63.3" y="148" transform="rotate(-90 63.3 148)">100K +/-1% 1/16W</text>
<text x="70.3" y="147.8" transform="rotate(-90 70.3 147.8)">100nF +/-10% 50V</text>
<text x="74.1" y="145.7" transform="rotate(-90 74.1 145.7)">1</text>
<text x="83.4" y="147.3" transform="rotate(-90 83.4 147.3)">10uF+/-10% 50V</text>
<text x="91.1" y="145.7" transform="rotate(-90 91.1 145.7)">C0402</text>
<text x="93.9" y="147.8" transform="rotate(-90 93.9 147.8)">100nF +/-10% 50V</text>
<text x="115.7" y="147.5">2</text>
<text x="115.7" y="145">3</text>
<text x="32" y="150.5">4.7K +/-5% 1/16W</text>
<text x="32.5" y="152.4">R0417</text>
<text x="33.1" y="154.1">0R +/-5% 1/10W</text>
<text x="47.6" y="155.7">Q0402</text>
<text x="52.3" y="152.4" transform="rotate(-90 52.3 152.4)">3</text>
<text x="53.3" y="151.2">100K +/-1% 1/16W</text>
<text x="75.6" y="151.9">D0404</text>
<text x="80.4" y="151.6" transform="rotate(-90 80.4 151.6)">1</text>
<text x="86" y="154.4">D0402</text>
<text x="89.2" y="152.4" transform="rotate(-90 89.2 152.4)">2</text>
<text x="92.5" y="154.4">D0403</text>
<text x="95.6" y="152.4" transform="rotate(-90 95.6 152.4)">2</text>
<text x="99.1" y="154.4">D0401</text>
<text x="102.2" y="152.4" transform="rotate(-90 102.2 152.4)">2</text>
<text x="115.7" y="150.1">1</text>
<text x="117" y="153.9">C0800VS10413G0101RA</text>
<text x="123.3" y="155.2">J0401</text>
<text x="41.7" y="160.1" transform="rotate(-90 41.7 160.1)">R0418</text>
<text x="47.2" y="158.1">1</text>
<text x="52.3" y="161.2" transform="rotate(-90 52.3 161.2)">2</text>
<text x="80.4" y="161.7" transform="rotate(-90 80.4 161.7)">2</text>
<text x="84.2" y="158.5" transform="rotate(-90 84.2 158.5)">B5819WS</text>
<text x="44.5" y="163.7" transform="rotate(-90 44.5 163.7)">NM-10K +/-5% 1/20W</text>
<text x="53.3" y="165.8">R0421</text>
<text x="55.7" y="162.9" transform="rotate(-90 55.7 162.9)">WNM2030-3/TR</text>
<text x="60.3" y="167.1">1K +/-5% 1/16W</text>
<text x="89.2" y="163.7" transform="rotate(-90 89.2 163.7)">1</text>
<text x="91.9" y="162" transform="rotate(-90 91.9 162)">WS24P4SMA-B</text>
<text x="95.6" y="163.7" transform="rotate(-90 95.6 163.7)">1</text>
<text x="98.2" y="162" transform="rotate(-90 98.2 162)">WS24P4SMA-B</text>
<text x="102.2" y="163.7" transform="rotate(-90 102.2 163.7)">1</text>
<text x="105.5" y="162" transform="rotate(-90 105.5 162)">WS24P4SMA-B</text>
<text x="49.5" y="173.2">0.5A</text>
<text x="53.3" y="168.4">R0422</text>
<text x="53.3" y="170.9">R0420</text>
<text x="60.3" y="169.6">33R +/-5% 1/16W</text>
<text x="60.3" y="172.2">10K +/-5% 1/20W</text>
<text x="63.1" y="168.1">TACH_INPUT</text>
<text x="75.6" y="170.9">R0423</text>
<text x="76.5" y="174" transform="rotate(-90 76.5 174)">3</text>
<text x="77.5" y="172.8">33R +/-5% 1/16W</text>
<text x="39.5" y="178.7" transform="rotate(-90 39.5 178.7)">R0428</text>
<text x="55.2" y="176.6">R0424</text>
<text x="59.1" y="177.3">10K +/-5% 1/20W</text>
<text x="71.5" y="179.7">1</text>
<text x="79" y="178.8">Q0401</text>
<text x="41.4" y="185.8" transform="rotate(-90 41.4 185.8)">NM-4.7K +/-5% 1/16W</text>
<text x="54.2" y="185.8">ST_PWM_OUT6</text>
<text x="59.5" y="183.4" transform="rotate(-90 59.5 183.4)">R0425</text>
<text x="68.9" y="182.9" transform="rotate(-90 68.9 182.9)">3</text>
<text x="76.5" y="182.7" transform="rotate(-90 76.5 182.7)">2</text>
<text x="79" y="180.3">WNM2030-3/TR</text>
<text x="107.3" y="182.2">ST_GPIO0</text>
<text x="107.3" y="184.7">If FAN work default，Then other GPIO Pull up default</text>
<text x="113.7" y="182.2">Pull down，FAN Quiet；</text>
<text x="140.3" y="184.7">；</text>
<text x="36.8" y="189.8">default：ST_GPIO0</text>
<text x="45.7" y="186.1">R0426</text>
<text x="46.2" y="188.1">1K +/-5% 1/16W</text>
<text x="48.9" y="189.8">Pull down，FAN Quiet</text>
<text x="63.7" y="188.3" transform="rotate(-90 63.7 188.3)">NM-0R +/-5% 1/10W</text>
<text x="63.9" y="188.6">1</text>
<text x="68.9" y="191.6" transform="rotate(-90 68.9 191.6)">2</text>
<text x="71.2" y="187.4">Q0404</text>
<text x="71.2" y="188.7">WNM2030-3/TR</text>
<text x="107.3" y="188.6">ST_GPIO0</text>
<text x="113.7" y="188.6">Pull down，FAN Work；</text>
<text x="57.1" y="193.8">R0427</text>
<text x="230" y="196.2">PROJECT</text>
<text x="279.7" y="196.2">VER</text>
<text x="62.3" y="200.5" transform="rotate(-90 62.3 200.5)">10K +/-5% 1/20W</text>
<text x="230" y="201.3">DRAWN BY</text>
<text x="266.8" y="201.3">CHECKED BY</text>
<text x="230.9" y="207.2">SIZE</text>
<text x="243.6" y="207.2">DATE</text>
<text x="267.7" y="207.2">SHEET</text>
<text x="283" y="207.2">OF</text>
</g>
<g font-size="1.1" fill="#f00">
<text x="15.5" y="136">[3,4,5,7,8,9,16] VCC_SYS_5V0_2</text>
<text x="23.1" y="138.5">[3] VCC_SYS_12V</text>
<text x="8.9" y="149.2">[2,4,8,9,10,15,16,17] VCC_SYS_1V8</text>
<text x="19.6" y="153">[8] FAN_PWREN</text>
<text x="27.6" y="166.5">[2,4,8,9,10,15,16,17] VCC_SYS_1V8</text>
<text x="33.3" y="171.5">[3,4,5,7,8,9,16] VCC_SYS_5V0_2</text>
<text x="39.9" y="169">[8] ST_GPIO16</text>
<text x="12.2" y="175.6">[8,20,21] VDDIO_ST_IF_1V8</text>
<text x="16.8" y="186.8">[21] SW_FRAY0_A_RXDSC_PWM0</text>
</g>
<g font-size="1.1" fill="#00c">
<text x="72.3" y="137.9">S</text>
<text x="79.8" y="137.9">D</text>
<text x="74.1" y="143.1" transform="rotate(-90 74.1 143.1)">G</text>
<text x="53.9" y="152.7" transform="rotate(-90 53.9 152.7)">D</text>
<text x="47" y="159.9">G</text>
<text x="53.9" y="162.2" transform="rotate(-90 53.9 162.2)">S</text>
<text x="78.2" y="174.2" transform="rotate(-90 78.2 174.2)">D</text>
<text x="70.5" y="183.1" transform="rotate(-90 70.5 183.1)">D</text>
<text x="71.2" y="181.4">G</text>
<text x="78.2" y="183.8" transform="rotate(-90 78.2 183.8)">S</text>
<text x="63.6" y="190.3">G</text>
<text x="70.5" y="192.7" transform="rotate(-90 70.5 192.7)">S</text>
</g>
<text font-size="1.1" fill="#0000a0" x="71.2" y="157.7">10mA@0.24V</text>
<g font-size="1.1" fill="#00f">
<text x="286.5" y="197.8">V1.2</text>
<text x="241.7" y="203.4">Cyrus</text>
<text x="250.8" y="198.3">QSC801XP-AP-EVB</text>
<text x="278.9" y="203.4">Terence</text>
<text x="238.6" y="207.1">A2</text>
<text x="250.9" y="207.2">Monday, May 04, 2026</text>
<text x="276.2" y="207.2">4</text>
<text x="288.9" y="207.2">21</text>
</g>
<g font-size=".9">
<text x="30.7" y=".9">5</text>
<text x="89.5" y=".9">4</text>
<text x="148.4" y=".9">3</text>
<text x="207.3" y=".9">2</text>
<text x="266.2" y=".9">1</text>
<text x=".3" y="28">D</text>
<text x="296" y="28">D</text>
<text x=".3" y="79.8">C</text>
<text x="296" y="79.8">C</text>
<text x=".3" y="131.7">B</text>
<text x="296" y="131.7">B</text>
<text x=".3" y="183.5">A</text>
<text x="296" y="183.5">A</text>
<text x="30.7" y="209.6">5</text>
<text x="89.5" y="209.6">4</text>
<text x="148.4" y="209.6">3</text>
<text x="207.3" y="209.6">2</text>
<text x="266.2" y="209.6">1</text>
</g>
<g font-size=".9" fill="#008000">
<text x="90.8" y="183.2">R0425</text>
<text x="98.4" y="183.2">R0424，Q0404</text>
<text x="90.2" y="188.3">R0424，Q0404</text>
<text x="98.4" y="188.3">R0425</text>
</g>
</svg>
